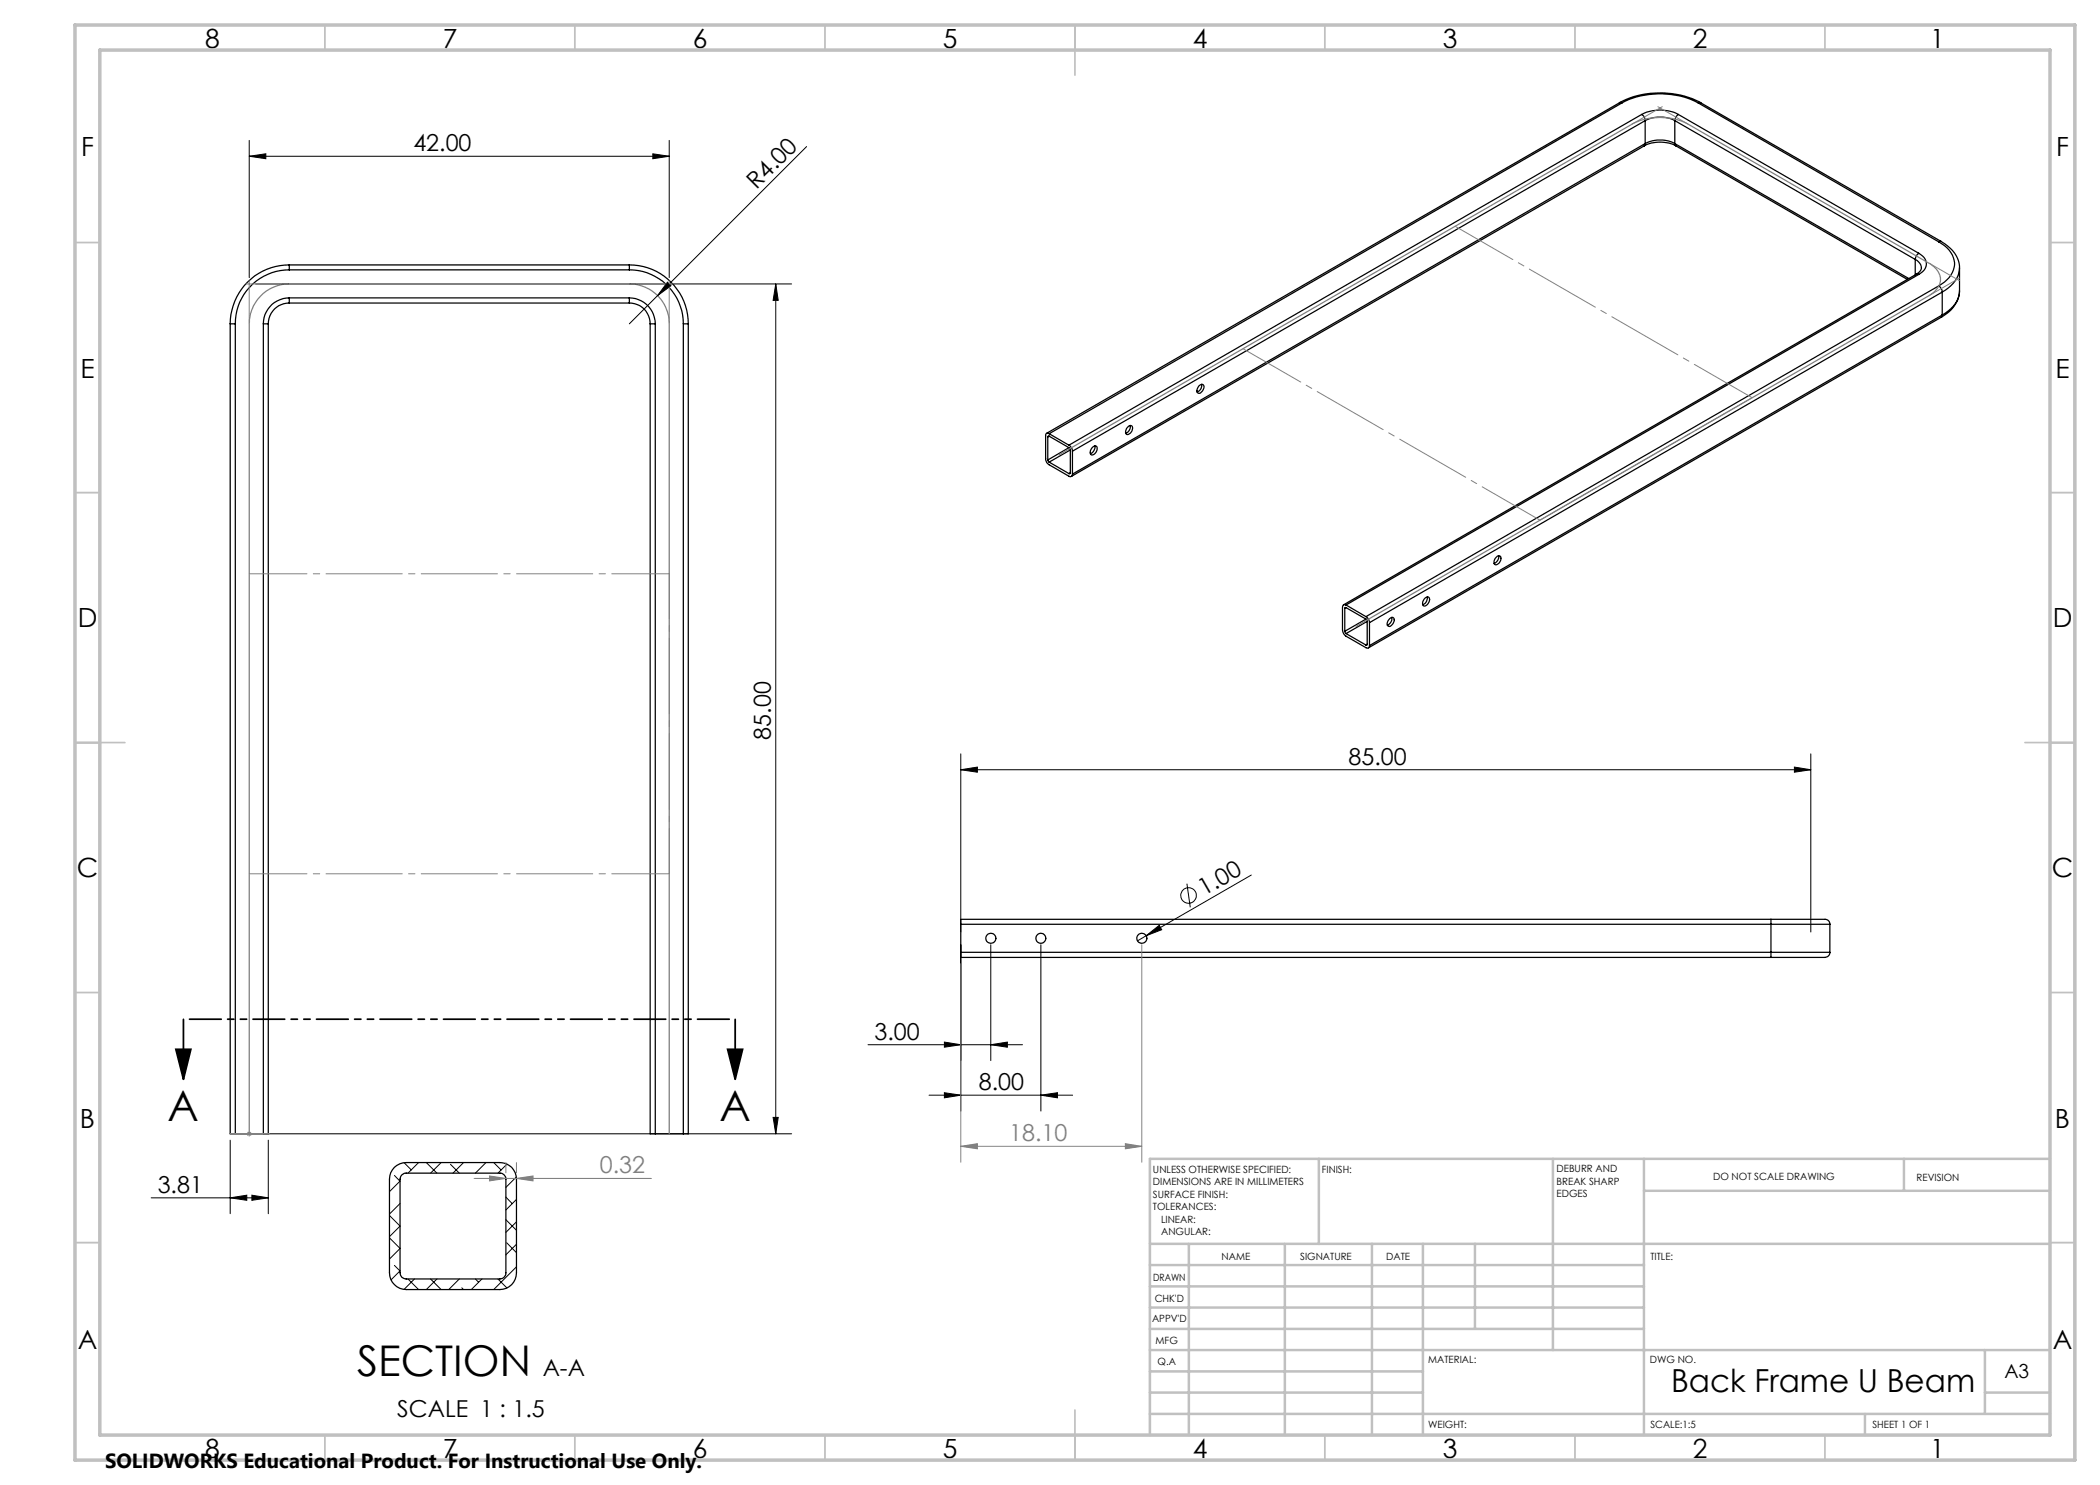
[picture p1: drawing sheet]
<svg xmlns="http://www.w3.org/2000/svg" width="420mm" height="297mm" viewBox="0 0 420 297" stroke-linecap="round" stroke-linejoin="round" font-family="sans-serif">
<g fill="none" stroke="#000" stroke-width=".25">
<path d="M323.9 20.6a17.7 17.7 0 0 1 16.2 0M323.9 20.6h.5M323.9 20.6l-114.6 66.1M324.4 20.6a16.8 16.8 0 0 1 15.3 0M324.4 20.6l-114.6 66.1M328.3 22.9a8 8 0 0 1 7.4 0M328.3 22.9a1.38 1.38 0 0 1 .7 1.2M328.3 22.9l-114.5 66.1M328.9 29.2a7.1 7.1 0 0 1 6.3 0M328.9 29.2l-114.6 66.1M329 24.1a6.6 6.6 0 0 1 6 0M329 28.7a6.6 6.6 0 0 1 6 0"/>
<path d="M329 28.7l-.1 .5M329 24.1l-114.5 66.1M329 24.1v4.6M329 28.7l-114.5 66.1M335 28.7l.2 .5M335 24.1l48 27.8M335 24.1v4.6M335 28.7l46.7 27M335.2 29.2l46.3 26.7M335.7 22.9a1.6 1.6 0 0 0-.7 1.2M335.7 22.9l48.1 27.8M339.7 20.6l48 27.8"/>
<path d="M340.1 20.6h-.4M340.1 20.6l48.1 27.7M57.9 53v1M57.9 54a10.8 10.8 0 0 0-10.8 10.8M57.9 53a11.8 11.8 0 0 0-11.9 11.8M57.9 59.6a5.2 5.2 0 0 0-5.2 5.2M57.9 59.6v1M57.9 54h68M57.9 53h68M57.9 59.6h68M125.9 54a10.8 10.8 0 0 1 10.8 10.8M125.9 53v1"/>
<path d="M125.9 53a11.8 11.8 0 0 1 11.8 11.8M125.9 59.6a5.2 5.2 0 0 1 5.2 5.2M125.9 59.6v1M383 51.9a1.66 1.66 0 0 1 1.1 2.2l-.8 .8M383 51.9v3.1M383.3 54.9h.5M383.3 54.9l-114.6 66.1M383.8 50.7a2.23 2.23 0 0 1 1.5 2.1 2.23 2.23 0 0 1-1.5 2.1M383.8 50.7a1.6 1.6 0 0 0-.8 1.2M383.8 54.9l-114.6 66.1M387.7 57.2a1.6 1.6 0 0 1 .7 1.2M387.7 48.4a5.3 5.3 0 0 1 3.2 4.6 5.5 5.5 0 0 1-3.2 4.2"/>
<path d="M387.7 57.2l-114.5 66.1M388.2 48.3a6.3 6.3 0 0 1 3.7 5.3M388.2 48.3l-.5 .1M388.4 58.4l-114.5 66.1M388.4 58.4v4.6M391.9 58.2a6.4 6.4 0 0 1-3.7 5.3M391.9 53.6a5.8 5.8 0 0 1-3.5 4.8M391.9 58.2a5.8 5.8 0 0 1-3.5 4.8M391.9 53.6v4.6M46 64.8h1.1M46 64.8v162h1.1M47.1 64.8v162"/>
<path d="M52.7 64.8h1M52.7 64.8v162M53.7 64.8v162h-1M57.9 60.6a4.2 4.2 0 0 0-4.2 4.2M57.9 60.6h68M125.9 60.6a4.1 4.1 0 0 1 4.1 4.2M130 64.8h1.1M130 64.8v162h1.1M131.1 64.8v162M136.7 64.8h1M136.7 64.8v162M137.7 64.8v162h-1"/>
<path d="M239.7 77.2a.56 .56 0 0 1 .8-.3 .56 .56 0 0 1 .2 .8 .87 .87 0 0 1-1.2 .8l-.1-.6zM240.3 76.9a1.37 1.37 0 0 1-.9 1.5M388.2 63.5l-114.5 66.1M388.4 63l-.2 .5M388.4 63l-114.5 66.1M209.5 92l.3 .4M209.5 87.4v4.6M209.8 86.7a.41 .41 0 0 0-.5 0 .41 .41 0 0 0-.2 .4v4.6a1.38 1.38 0 0 0 .7 1.3l4 2.2a.44 .44 0 0 0 .5 .1 .44 .44 0 0 0 .2-.5M209.8 87.2l-.3 .2M209.8 86.7l4 2.3M209.8 92.4l4 2.3M209.8 87.2l4 2.3"/>
<path d="M213.8 89a1.62 1.62 0 0 1 .7 1.2M213.8 89.5l.3 .5M213.8 89.5l-4.3 2.5M214.1 94.6l-.1 .2-.2-.1M214.1 90v4.6M214.1 90l-4.3 2.4M214.1 94.6l-.3 .1M214.5 90.2v4.6M218.4 89.6a.56 .56 0 0 1 .8-.4 .56 .56 0 0 1 .2 .8 .94 .94 0 0 1-1.3 .9v-.6zM219 89.2a1.49 1.49 0 0 1-.9 1.5M225.5 85.5a.55 .55 0 0 1 .8-.4 .55 .55 0 0 1 .1 .9 .92 .92 0 0 1-1.2 .8l-.1-.6zM226 85.1a1.36 1.36 0 0 1-.9 1.5"/>
<path d="M285 119.7a.56 .56 0 0 1 .8-.2 .56 .56 0 0 1 0 .9 .8 .8 0 0 1-1.2 .6v-.6zM285.4 119.4a1.36 1.36 0 0 1-.8 1.5M299.1 111.6l.2-.2a.51 .51 0 0 1 .7-.2 .51 .51 0 0 1 .2 .7 1.06 1.06 0 0 1-1.3 1l-.1-.5zM299.7 111.2a1.46 1.46 0 0 1-.9 1.5M269 126.3l.2 .4M269 121.7v4.6M269.2 121a.44 .44 0 0 0-.5 0 .44 .44 0 0 0-.2 .4v4.6a1.6 1.6 0 0 0 .7 1.2l4 2.3a.44 .44 0 0 0 .5 .1 .44 .44 0 0 0 .2-.5M269.2 121.5h-.2v.2M269.2 121l4 2.3M269.2 126.7l4 2.3M269.2 121.5l4 2.3M269.2 121.5l-.2 .2"/>
<path d="M273.2 123.3a1.47 1.47 0 0 1 .7 1.2M273.2 123.8l.2 .5M273.2 123.8l-4.2 2.5M273.4 128.9v.1h-.2M273.4 124.3v4.6M273.4 128.9l-.2 .1M273.4 124.3l-4.2 2.4M273.9 124.5v4.6M277.9 123.8a.51 .51 0 0 1 .7-.3 .51 .51 0 0 1 .2 .7 1.06 1.06 0 0 1-1.2 1l-.2-.5zM278.4 123.5a1.46 1.46 0 0 1-.9 1.5M192.2 190.5v1h162M192.2 190.5h162"/>
<path d="M192.2 184.9h162M192.2 184.9v5.6M354.2 184.9h11.8M354.2 190.5h11.8M354.2 190.5v1M354.2 183.9v1M354.2 183.9h10.5a1.05 1.05 0 0 1 1.3 1M354.2 183.9h-162v1M354.2 184.9v5.6M366 190.5a1.22 1.22 0 0 1-1.6 1h-10.2M366 184.9v5.6M47.1 226.8h5.6"/>
<path d="M78.9 233.5a3.4 3.4 0 0 1 2.3-1h18.8a3.3 3.3 0 0 1 3.3 3.3v18.8a3.3 3.3 0 0 1-3.3 3.3h-18.8a3.4 3.4 0 0 1-3.3-3.3v-18.8a3.3 3.3 0 0 1 1-2.3zM80.4 235l.6-.4h19a1.2 1.2 0 0 1 1.2 1.2v18.8a1.21 1.21 0 0 1-1.2 1.2h-18.8a1.21 1.21 0 0 1-1.2-1.2v-18.8zM131.1 226.8h5.6"/>
<circle cx="198.2" cy="187.7" r="1"/>
<circle cx="208.2" cy="187.7" r="1"/>
<circle cx="228.4" cy="187.7" r="1"/>
</g>
<g fill="none" stroke="#000" stroke-width=".2">
<path d="M49.8 31.3l3.4-.5v.9zM49.8 28.1v27.4M49.8 31.3h84M130.6 30.8l3.2 .5-3.2 .4zM133.8 28.1v27.4M161.3 29.3l-35.4 35.5M51.1 56.8h107.2M133.5 56.4l.7 .7-2.7 2zM155.2 56.8l.4 3.3h-1zM155.2 56.8v170M192.2 153.9l3.3-.5v1zM192.2 150.8v35.6"/>
<path d="M192.2 153.9h170M358.9 153.4l3.3 .5-3.3 .5zM362.2 150.8v35.6M237.4 176.7l.7 4.8M250.3 175l-21.1 12.1M192.2 188.9v33.3M198.2 188.9v23.2M208.2 188.9v33.3M229.2 187.1l2.6-2 .5 .8zM229.2 187.1l-1.7 1.1M173.6 208.9h30.9M185.8 219h28.7"/>
<path d="M188.9 208.4l3.3 .5-3.3 .5zM188.9 218.5l3.3 .5-3.3 .6zM198.2 208.9l3.3-.5v1zM208.2 219l3.3-.5v1.1zM30.2 239.6h23.5M46 239.6l3.4-.6v1.1zM46 228v14.7M50.4 239l3.3 .6-3.3 .5zM51.1 226.8h107.2M53.7 228v14.7M78.9 235.1l1.1 1.2M80 236.2l-2.1 2.1"/>
<path d="M80.8 232.5l1.5 1.5M83.7 232.5l-2.1 2.1M85.3 232.5l2.1 2.1M88.2 232.5l-2.1 2.1M90.1 232.9l1.8 1.7M92.7 232.5l-2.1 2.1M97.2 232.5l-2.1 2.1M98.7 232.5l1.5 1.5M101.2 239.4l1.2 1.3M101.4 232.8l-1.8 1.8M103.3 235.4l-2.1 2.1M103.3 239.9l-2.1 2.1"/>
<path d="M154.6 223.5h1l-.4 3.3zM77.9 243.1l2.1 2.1-2.1 2.1M77.9 247.6l2.1 2.1-2.1 2.1M78.9 253.1l1.1 1.1M80 240.7l-2.1 2.1M80 254.2l-1.8 1.8M81.6 255.8l2.1 2.1M82.9 255.8l-2.1 2.1M86.1 255.8l2.1 2.1M87.4 255.8l-2.1 2.1M91.9 255.8l-2.2 2.1M92.4 257.6l.3 .3"/>
<path d="M95.1 255.8l.6 .6M96.4 255.8l-2.1 2.1M99.6 255.8l1.8 1.8M101.2 243.9l2.1 2.2M101.4 248.6l1.9 1.9M103.3 244.4l-2.1 2.1M103.3 248.8l-2.1 2.2M103.3 253.4l-4.6 4.5"/>
<circle cx="237.7" cy="179.1" r="1.56"/>
</g>
<path d="M35.2 209.9h3l-1.5 6zM36.7 203.9v12M145.5 209.9h3l-1.5 6zM147 203.9v12" fill="none" stroke="#000" stroke-width=".35"/>
<g fill="none" stroke="#808080" stroke-width=".2">
<path d="M331.6 21.3l5.9 3.5M332.5 21.3l-6 3.5M49.2 56.8h8.4M49.8 56.2v8.3M126.1 56.8h8.4M133.8 56.2v8.3M385.9 52.7l6 3.4M391.9 55.6l-6 3.5M192.2 192.8v39.6M228.4 188.9v43.5M49.4 226.8h.9M49.5 226.4l.7 .7"/>
<path d="M49.8 226.3v1M50.2 226.4l-.7 .7M94.8 235.7h35.5M97.9 235.2l3.3 .5-3.3 .5zM101.2 232.5v2.1M103.3 235.7l3.3-.5v1zM103.3 232.5v2.1M192.2 229.3l3.3-.6v1.1zM192.2 229.3h36.2M225.1 228.7l3.3 .6-3.3 .5z"/>
</g>
<path d="M211.8 91l114.6-66.1a12.3 12.3 0 0 1 11.3 0l48.1 27.7a3.5 3.5 0 0 1 2 4.5l-.8 1.1-1.2 1-114.6 66.1M46 226.8h6.7M46 226.8h.1M49.8 226.8v-162a8 8 0 0 1 8.1-8h68a7.9 7.9 0 0 1 7.9 8v162M52.7 226.8h1M53.7 226.8h.1" fill="none" stroke="#808080" stroke-width=".25"/>
<path d="M147.1 203.8h-110.4" fill="none" stroke="#000" stroke-width=".35" stroke-dasharray="6.3 1.3 1.3 1.3 1.3 1.3" stroke-dashoffset="-1.2"/>
<g fill="none" stroke="#c0c0c0" stroke-width=".35">
<path d="M65 5v5M115 5v5M165 5v5M215 5v10M265 5v5M315 5v5M365 5v5M15 48.5h5M410 48.5h5M15 98.5h5M410 98.5h5M15 148.5h10"/>
<path d="M405 148.5h10M15 198.5h5M410 198.5h5M15 248.5h5M410 248.5h5M65 287v5M115 287v5M165 287v5M215 282v10M265 287v5M315 287v5M365 287v5"/>
</g>
<g fill="none" stroke="#c0c0c0" stroke-width=".5">
<path d="M263.8 231.8v17M310.6 231.8v38.2M328.8 231.8v55.2M328.8 238.2h81.2M380.8 231.8v6.4M410 231.8h-180v55.2M230 248.8h180M230 257.3h98.8M230 253h98.8M237.8 248.8v38.2M257 248.8v38.2M274.4 248.8v38.2"/>
<path d="M284.6 248.8v38.2M295 248.8v17M230 265.8h98.8M230 261.5h98.8M230 278.5h54.6M230 274.3h54.6M230 270h180M397 278.5h13M397 270v12.8M230 282.8h180M373 282.8v4.2"/>
</g>
<path d="M15 5h400v287h-400zM20 10h390v277h-390z" fill="none" stroke="#c0c0c0" stroke-width=".7"/>
<path d="M46.1 226.8h7.6" fill="none" stroke="#808080" stroke-width=".2" stroke-dasharray="15.2 1.3 1.3 1.3" stroke-dashoffset="13.3"/>
<path d="M49.9 114.8h84M49.9 174.8h84" fill="none" stroke="#808080" stroke-width=".2" stroke-dasharray="15.2 1.3 1.3 1.3" stroke-dashoffset="3.7"/>
<path d="M133.9 174.8v-60" fill="none" stroke="#808080" stroke-width=".2" stroke-dasharray="15.2 1.3 1.3 1.3" stroke-dashoffset="6.2"/>
<path d="M291 45.2l59.4 34.3M248.6 69.7l59.4 34.3" fill="none" stroke="#808080" stroke-width=".2" stroke-dasharray="15.2 1.3 1.3 1.3" stroke-dashoffset="1.9"/>
<path d="M308 104l42.4-24.5" fill="none" stroke="#808080" stroke-width=".2" stroke-dasharray="15.2 1.3 1.3 1.3" stroke-dashoffset="2.2"/>
<g fill="#000">
<path d="M133.5 56.4l.7 .7-2.7 2zM229.2 187.1l2.6-2 .5 .8z"/>
<path d="M192.2 153.9l3.3-.5v1zM358.9 153.4l3.3 .5-3.3 .5zM49.8 31.3l3.4-.5v.9zM130.6 30.8l3.2 .5-3.2 .4zM46 239.6l3.4-.6v1.1zM50.4 239l3.3 .6-3.3 .5z"/>
<path d="M145.5 209.9h3l-1.5 6zM35.2 209.9h3l-1.5 6z"/>
<path d="M198.2 208.9l3.3-.5v1zM188.9 208.4l3.3 .5-3.3 .5zM208.2 219l3.3-.5v1.1zM188.9 218.5l3.3 .5-3.3 .6z"/>
<path d="M154.6 223.5h1l-.4 3.3zM155.2 56.8l.4 3.3h-1z"/>
</g>
<g fill="#808080">
<path d="M225.1 228.7l3.3 .6-3.3 .5zM192.2 229.3l3.3-.6v1.1z"/>
<path d="M97.9 235.2l3.3 .5-3.3 .5zM103.3 235.7l3.3-.5v1z"/>
</g>
<g font-size="8.5">
<text x="33.5" y="224.1">A</text>
<text x="143.9" y="224.1">A</text>
<text x="71.4" y="275.2">SECTION</text>
</g>
<text font-size="6.3" x="334.2" y="278.4">Back Frame U Beam</text>
<g font-size="5.3">
<text x="41" y="9.5">8</text>
<text x="88.5" y="9.5">7</text>
<text x="138.5" y="9.5">6</text>
<text x="188.5" y="9.5">5</text>
<text x="238.5" y="9.5">4</text>
<text x="288.5" y="9.5">3</text>
<text x="338.5" y="9.5">2</text>
<text x="386" y="9.5">1</text>
<text x="16.2" y="31.3">F</text>
<text x="411.2" y="31.3">F</text>
<text x="16.1" y="75.5">E</text>
<text x="411.1" y="75.5">E</text>
<text x="15.5" y="125.5">D</text>
<text x="410.5" y="125.5">D</text>
<text x="15.4" y="175.5">C</text>
<text x="410.4" y="175.5">C</text>
<text x="16" y="225.5">B</text>
<text x="411" y="225.5">B</text>
<text x="15.5" y="269.8">A</text>
<text x="410.5" y="269.8">A</text>
<text x="41" y="291.5">8</text>
<text x="88.5" y="291.5">7</text>
<text x="138.5" y="291.5">6</text>
<text x="188.5" y="291.5">5</text>
<text x="238.5" y="291.5">4</text>
<text x="288.5" y="291.5">3</text>
<text x="338.5" y="291.5">2</text>
<text x="386" y="291.5">1</text>
</g>
<g font-size="4.7">
<text x="82.7" y="30.2">42.00</text>
<text x="151.3" y="37.9" transform="rotate(-45 151.3 37.9)">R4.00</text>
<text x="154.1" y="147.9" transform="rotate(-90 154.1 147.9)">85.00</text>
<text x="269.7" y="152.9">85.00</text>
<text x="240.8" y="179.3" transform="rotate(-30 240.8 179.3)">1.00</text>
<text x="174.9" y="207.9">3.00</text>
<text x="195.8" y="218">8.00</text>
<text x="31.5" y="238.5">3.81</text>
<text x="108.5" y="275.2">A-A</text>
<text x="79.5" y="283.4">SCALE 1 : 1.5</text>
</g>
<g font-size="4.7" fill="#808080">
<text x="201.8" y="228.2">18.10</text>
<text x="120" y="234.7">0.32</text>
</g>
<text font-size="4.1" x="21" y="293.7">SOLIDWORKS Educational Product. For Instructional Use Only.</text>
<text font-size="3.9" x="400.9" y="275.5">A3</text>
<g font-size="2">
<text x="230.6" y="234.6">UNLESS OTHERWISE SPECIFIED:</text>
<text x="230.6" y="237.1">DIMENSIONS ARE IN MILLIMETERS</text>
<text x="230.6" y="239.6">SURFACE FINISH:</text>
<text x="264.4" y="234.6">FINISH:</text>
<text x="311.3" y="234.5">DEBURR AND</text>
<text x="311.3" y="237">BREAK SHARP</text>
<text x="311.3" y="239.5">EDGES</text>
<text x="342.6" y="236">DO NOT SCALE DRAWING</text>
<text x="383.3" y="236.2">REVISION</text>
<text x="230.6" y="242.1">TOLERANCES:</text>
<text x="232.2" y="244.6">LINEAR:</text>
<text x="232.2" y="247.1">ANGULAR:</text>
<text x="244.3" y="252">NAME</text>
<text x="260" y="251.9">SIGNATURE</text>
<text x="277.2" y="251.9">DATE</text>
<text x="330.1" y="251.9">TITLE:</text>
<text x="230.6" y="256.1">DRAWN</text>
<text x="230.9" y="260.3">CHK'D</text>
<text x="230.4" y="264.4">APPV'D</text>
<text x="231.1" y="268.8">MFG</text>
<text x="231.5" y="273">Q.A</text>
<text x="285.6" y="272.5">MATERIAL:</text>
<text x="330" y="272.5">DWG NO.</text>
<text x="285.6" y="285.5">WEIGHT:</text>
<text x="330.1" y="285.6">SCALE:1:5</text>
<text x="374.5" y="285.6">SHEET 1 OF 1</text>
</g>
</svg>
